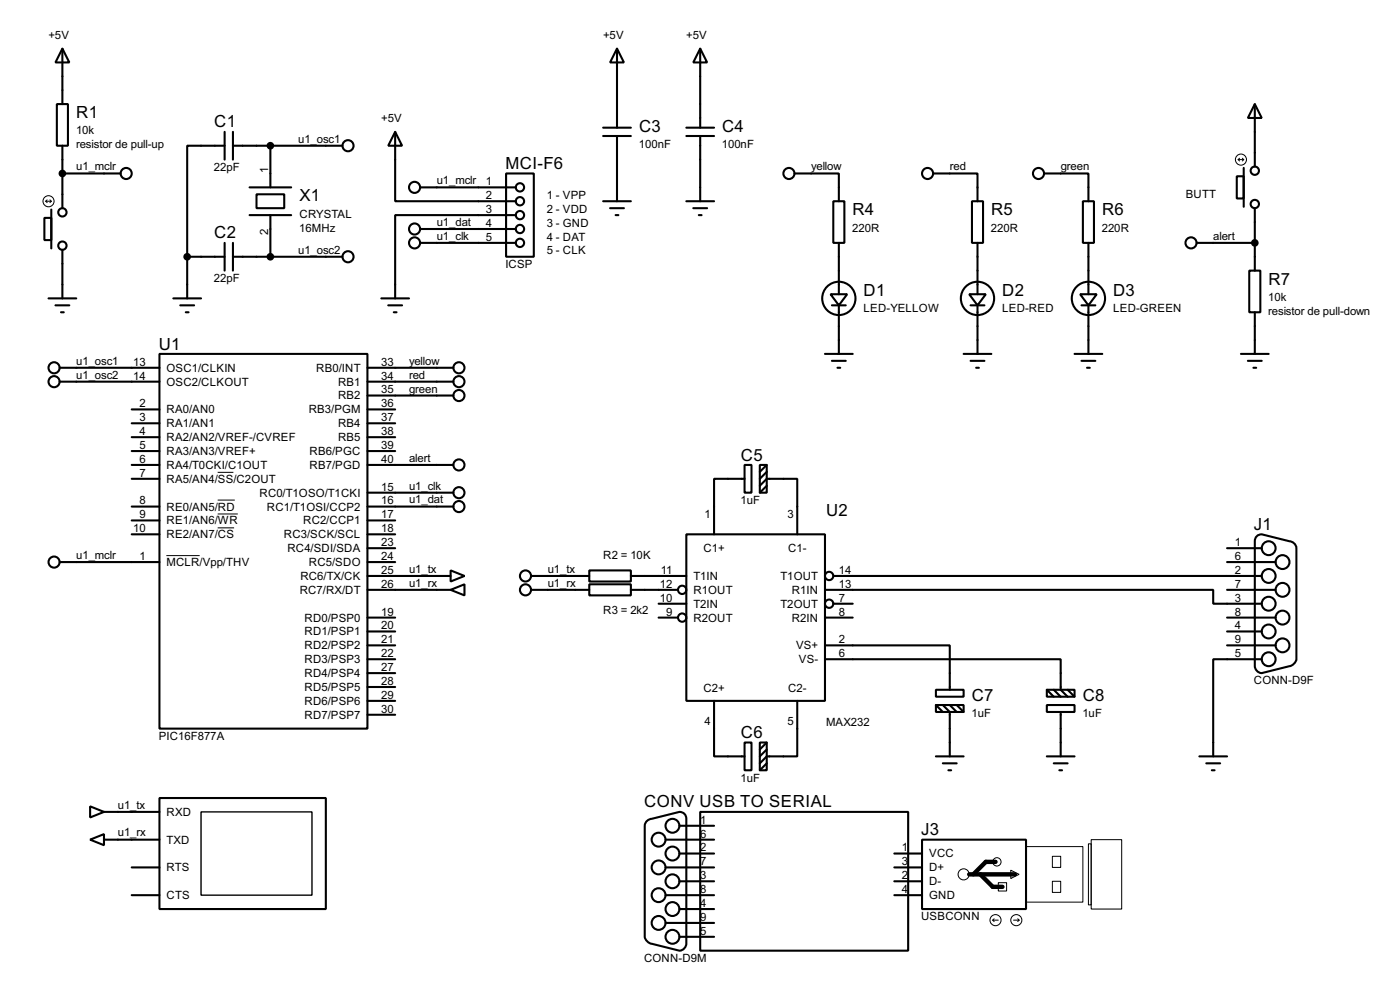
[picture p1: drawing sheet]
<svg xmlns="http://www.w3.org/2000/svg" width="256mm" height="180mm" viewBox="0 0 256 180" stroke-linecap="round" stroke-linejoin="round" font-family="sans-serif">
<g fill="none" stroke="#000" stroke-width=".38">
<path d="M10.4 19h2v7.7h-2zM11.4 8.9l1.3 2.5h-2.5zM11.4 8.9v10.1M113 8.9l1.3 2.5h-2.5zM113 8.9v14.5M128.3 8.9l1.2 2.5h-2.5zM128.3 8.9v14.5M229.9 19l1.2 2.6h-2.5zM229.9 19v11.5M8.1 39.9h1.3v4h-1.3zM9.4 38.4v7.1M11.4 26.7v11.4"/>
<path d="M11.4 31.7h10.7M41.1 26.7h-6.8v20.3M41.1 24.1v5.1M42.7 26.7h20M42.7 24.1v5.1M45.7 34.3h7.6M45.7 39.4h7.6M47 35.6h5.1v2.5h-5.1zM49.5 26.7v7.6M49.5 39.4v7.6M72.4 24.1l1.3 2.6h-2.6zM72.4 24.1v12.7h22.1"/>
<path d="M77 34.3h17.5M92.7 31.7h5.1v15.3h-5.1zM94.5 39.4h-22.1v15.2M110.5 36.8h5.1M110.5 24.9h5.1M110.5 23.4h5.1M111.8 38.1h2.5M112.8 39.4h.5M113 24.9v11.9M125.7 36.8h5.1M125.7 24.9h5.1M125.7 23.4h5.1"/>
<path d="M127 38.1h2.5M128 39.4h.5M128.3 24.9v11.9M145.5 31.7h8.2v5.1M152.7 36.8h2v7.6h-2zM170.9 31.7h8.2v5.1M178.1 36.8h2v7.6h-2zM191.3 31.7h8.1v5.1M198.4 36.8h2v7.6h-2zM226.6 32.3h1.2v4h-1.2zM227.8 30.7v7.1M229.9 38.1v11.4"/>
<path d="M8.9 54.6h5.1M10.2 55.9h2.5M11.2 57.1h.5M11.4 45.7v8.9M31.7 54.6h5.1M33 55.9h2.6M34 57.1h.5M34.3 47v7.6M34.3 47h6.8M41.1 44.4v5.1M42.7 47h20M42.7 44.4v5.1"/>
<path d="M69.8 54.6h5.1M71.1 55.9h2.6M72.1 57.1h.5M77 44.4h17.5M77 41.9h17.5M152.1 53.8h3.1l-1.5 2.1zM152.4 55.9h2.5M153.7 44.4v9.4M153.7 55.9v8.9M177.5 53.8h3.1l-1.5 2.1zM177.8 55.9h2.5M179.1 44.4v9.4"/>
<path d="M179.1 55.9v8.9M197.9 53.8h3l-1.5 2.1zM198.1 55.9h2.6M199.4 44.4v9.4M199.4 55.9v8.9M219.2 44.4h10.7M228.9 49.5h2v7.6h-2zM229.9 57.1v7.7M10.9 67.3h18.3M10.9 69.8h18.3M24.1 74.9h5.1M24.1 77.5h5.1"/>
<path d="M29.2 64.8h38.1v68.5h-38.1zM67.3 67.3h15.8M67.3 69.8h15.8M67.3 72.4h15.8M67.3 74.9h5.1M67.3 77.5h5.1M151.1 64.8h5.1M152.4 66h2.5M153.4 67.3h.5M176.5 64.8h5.1M177.8 66h2.5M178.8 67.3h.5"/>
<path d="M196.8 64.8h5.1M198.1 66h2.6M199.1 67.3h.5M227.3 64.8h5.1M228.6 66h2.5M229.6 67.3h.5M24.1 92.7h5.1M24.1 85.1h5.1M24.1 80h5.1M24.1 87.6h5.1M24.1 95.2h5.1M24.1 97.8h5.1"/>
<path d="M24.1 82.5h5.1M67.3 90.2h15.8M67.3 92.7h15.8M67.3 85.1h15.8M67.3 80h5.1M67.3 95.2h5.1M67.3 97.8h5.1M67.3 82.5h5.1M125.7 97.8h25.4v30.5h-25.4zM136.4 85.1h1.3v5.1h-1.3zM136.4 87.6h-5.6v10.2M139.2 85.1h1.3v5.1h-1.3z"/>
<path d="M139.2 88.9l1.3-1.3h5.5v10.2M140.5 85.1l-1.3 1.3M140.5 86.4l-1.3 1.2M140.5 88.9l-1.3 1.3M230.1 98.3l.6-.5h.4l5.1 1.3a1.37 1.37 0 0 1 1.3 1.2v20.3a1.61 1.61 0 0 1-1.3 1.3l-5.1 1.3a1.35 1.35 0 0 1-1.2-1.3v-22.8zM10.9 102.9h18.3M67.3 102.9h5.1M67.3 105.4h15.2M67.3 107.9h15.2M67.3 113h5.1M67.3 115.6h5.1M67.3 118.1h5.1"/>
<path d="M67.3 100.3h5.1M82.5 104.4l2.6 1-2.6 1zM82.5 107.9l2.6-1v2.1zM97.3 105.4h10.6M97.3 107.9h10.6M107.9 104.4h7.7v2h-7.7zM107.9 106.9h7.7v2.1h-7.7zM115.6 105.4h10.1M115.6 107.9h8.6M120.6 113h3.6M120.6 110.5h5.1M151.1 118.1h22.9v8.1"/>
<path d="M151.1 107.9h71.1v2.6h8.9M151.1 113h5.1M152.7 105.4h78.4M152.7 110.5h3.5M224.8 102.9h8.9M224.8 107.9h8.9M224.8 113h8.9M224.8 115.6h6.3M224.8 118.1h8.9M224.8 100.3h6.3M67.3 130.8h5.1M67.3 128.3h5.1"/>
<path d="M67.3 125.7h5.1M67.3 123.2h5.1M67.3 120.6h5.1M130.8 128.3v10.1h5.6M136.4 135.9h1.3v5.1h-1.3zM139.2 135.9h1.3v5.1h-1.3zM140.5 135.9l-1.3 1.3M140.5 137.2l-1.3 1.2M140.5 139.7l-1.3 1.3M146 128.3v10.1h-5.5l-1.3 1.3M151.1 120.6h43.2v5.6l1.3 1.3M171.4 126.2h5.1v1.3h-5.1z"/>
<path d="M171.4 129h5.1v1.3h-5.1zM171.4 138.4h5.1M171.4 129l1.3 1.3M172.7 129l1.3 1.3v8.1M172.7 139.7h2.6M174 129l1.3 1.3M175.3 129l1.2 1.3M191.8 129h5v1.3h-5zM191.8 126.2h5v1.3h-5zM191.8 138.4h5M191.8 126.2l1.2 1.3M193 126.2l1.3 1.3"/>
<path d="M193 139.7h2.6M194.3 130.3v8.1M195.6 126.2l1.2 1.3M219.7 138.4h5.1M221 139.7h2.5M231.1 120.6h-8.9v17.8M16.5 147.6l2.5 1-2.5 1zM16.5 153.7l2.5-1v2zM19 148.6h10.2M19 153.7h10.2M24.1 158.7h5.1M29.2 146h30.5v20.4h-30.5z"/>
<path d="M118.4 150.4l.7-.5 5.4-1.3a1.2 1.2 0 0 1 1.2 1.3v22.8a1.37 1.37 0 0 1-1.2 1.3l-5.1-1.3a1.61 1.61 0 0 1-1.3-1.3v-20.3zM121.9 153.7h8.9M121.9 158.7h8.9M124.5 151.1h6.3M124.5 156.2h6.3M128.3 148.6h38.1v25.4h-38.1zM163.8 156.2h5.1M163.8 158.7h5.1M168.9 153.7h19.1v12.7h-19.1zM173.7 141h.5M194.1 141h.5M222 141h.5"/>
<path d="M24.1 163.8h5.1M121.9 163.8h8.9M121.9 168.9h8.9M124.5 161.3h6.3M124.5 166.4h6.3M124.5 171.4h6.3M163.8 161.3h5.1M163.8 163.8h5.1"/>
<circle cx="11.4" cy="38.9" r=".76"/>
<circle cx="23.1" cy="31.8" r="1.02"/>
<circle cx="63.8" cy="26.7" r="1.02"/>
<circle cx="75.9" cy="34.3" r="1.02"/>
<circle cx="95.2" cy="36.8" r=".76"/>
<circle cx="95.2" cy="34.3" r=".76"/>
<circle cx="95.2" cy="39.4" r=".76"/>
<circle cx="144.5" cy="31.8" r="1.02"/>
<circle cx="169.9" cy="31.8" r="1.02"/>
<circle cx="190.2" cy="31.8" r="1.02"/>
<circle cx="229.9" cy="31.2" r=".76"/>
<circle cx="229.9" cy="37.3" r=".76"/>
<circle cx="11.4" cy="45" r=".76"/>
<circle cx="63.8" cy="47" r="1.02"/>
<circle cx="75.9" cy="44.5" r="1.02"/>
<circle cx="75.9" cy="41.9" r="1.02"/>
<circle cx="95.2" cy="44.5" r=".76"/>
<circle cx="95.2" cy="41.9" r=".76"/>
<circle cx="153.7" cy="54.6" r="3"/>
<circle cx="179.1" cy="54.6" r="3"/>
<circle cx="199.4" cy="54.6" r="3"/>
<circle cx="218.2" cy="44.5" r="1.02"/>
<circle cx="9.9" cy="67.3" r="1.02"/>
<circle cx="9.9" cy="69.9" r="1.02"/>
<circle cx="84.1" cy="72.4" r="1.02"/>
<circle cx="84.1" cy="67.3" r="1.02"/>
<circle cx="84.1" cy="69.9" r="1.02"/>
<circle cx="84.1" cy="85.1" r="1.02"/>
<circle cx="84.1" cy="92.7" r="1.02"/>
<circle cx="84.1" cy="90.2" r="1.02"/>
<circle cx="9.9" cy="102.9" r="1.02"/>
<circle cx="96.3" cy="105.4" r="1.02"/>
<circle cx="96.3" cy="108" r="1.02"/>
<circle cx="125" cy="108" r=".76"/>
<circle cx="125" cy="113" r=".76"/>
<circle cx="151.9" cy="110.5" r=".76"/>
<circle cx="151.9" cy="105.4" r=".76"/>
<circle cx="232.4" cy="115.6" r="1.27"/>
<circle cx="232.4" cy="100.3" r="1.27"/>
<circle cx="232.4" cy="105.4" r="1.27"/>
<circle cx="232.4" cy="110.5" r="1.27"/>
<circle cx="234.9" cy="108" r="1.27"/>
<circle cx="234.9" cy="118.1" r="1.27"/>
<circle cx="234.9" cy="102.9" r="1.27"/>
<circle cx="234.9" cy="113" r="1.27"/>
<circle cx="232.4" cy="120.7" r="1.27"/>
<circle cx="120.6" cy="158.8" r="1.27"/>
<circle cx="120.6" cy="153.7" r="1.27"/>
<circle cx="123.2" cy="151.1" r="1.27"/>
<circle cx="123.2" cy="156.2" r="1.27"/>
<circle cx="120.6" cy="168.9" r="1.27"/>
<circle cx="120.6" cy="163.8" r="1.27"/>
<circle cx="123.2" cy="166.4" r="1.27"/>
<circle cx="123.2" cy="161.3" r="1.27"/>
<circle cx="123.2" cy="171.5" r="1.27"/>
</g>
<g fill="none" stroke="#000" stroke-width=".18">
<path d="M8.4 36.8h1M8.4 36.8l.2 .3M8.6 36.6l-.2 .2M9.1 36.6l.3 .2M9.4 36.8l-.3 .3M226.8 29.2h1M226.8 29.2l.3 .3M227.1 29l-.3 .2M227.6 29l.2 .2M227.8 29.2l-.2 .3M39.9 86.4h2.9M39.9 91.5h3.1"/>
<path d="M39.9 94.1h3.7M39.9 96.6h3M30.5 101.7h6.1M185.2 159.3l1.5 .7-1.5 .8zM188 154.9h10.4v10.2h-10.4zM192.8 156.7h1.5v2h-1.5zM199.4 154.4h.5v11.2h-.5zM199.9 153.7h5.6v12.7h-5.6zM181.9 168.4l.2 .3M181.9 168.4h1M182.1 168.1l-.2 .3M182.9 161.5h1.5v1.6h-1.5z"/>
<path d="M185.7 168.4h1M186.4 168.1l.3 .3M186.7 168.4l-.3 .3M192.8 161.3h1.5v2h-1.5z"/>
<circle cx="8.9" cy="36.8" r="1.02"/>
<circle cx="227.3" cy="29.2" r="1.02"/>
<circle cx="182.6" cy="157.7" r=".76"/>
<circle cx="176.5" cy="160" r="1.02"/>
<circle cx="182.4" cy="168.4" r="1.02"/>
<circle cx="186.2" cy="168.4" r="1.02"/>
</g>
<g fill="#000" stroke="#000" stroke-width=".38">
<circle cx="11.4" cy="31.7" r=".51"/>
<circle cx="49.5" cy="26.7" r=".51"/>
<circle cx="34.3" cy="47" r=".51"/>
<circle cx="49.5" cy="47" r=".51"/>
<circle cx="229.9" cy="44.4" r=".51"/>
</g>
<path d="M182.4 157.7h-1.8l-2.3 2.3M177.5 160h8.4M179.6 160l2.3 2.3h1.7" fill="none" stroke="#000" stroke-width=".8"/>
<path d="M36.8 148.6h20.3v15.2h-20.3z" fill="none" stroke="#000" stroke-width=".25"/>
<g font-size="3.4">
<text x="14" y="21.6">R1</text>
<text x="39.3" y="23.3">C1</text>
<text x="117.1" y="24.2">C3</text>
<text x="132.3" y="24.2">C4</text>
<text x="92.6" y="30.9">MCI-F6</text>
<text x="54.9" y="36.9">X1</text>
<text x="156.2" y="39.4">R4</text>
<text x="181.6" y="39.4">R5</text>
<text x="201.9" y="39.4">R6</text>
<text x="39.3" y="43.6">C2</text>
<text x="232.4" y="52.1">R7</text>
<text x="158.2" y="54.1">D1</text>
<text x="183.6" y="54.1">D2</text>
<text x="203.9" y="54.1">D3</text>
<text x="29.1" y="64">U1</text>
<text x="135.7" y="84.3">C5</text>
<text x="151.4" y="94.4">U2</text>
<text x="229.7" y="96.9">J1</text>
<text x="178" y="128.3">C7</text>
<text x="198.3" y="128.3">C8</text>
<text x="135.7" y="135">C6</text>
<text x="118" y="147.7">CONV USB TO SERIAL</text>
<text x="168.8" y="152.8">J3</text>
</g>
<g font-size="2.3">
<text x="8.9" y="7.1">+5V</text>
<text x="110.5" y="7.1">+5V</text>
<text x="125.7" y="7.1">+5V</text>
<text x="69.8" y="22.3">+5V</text>
<text x="13.9" y="24.6">10k</text>
<text x="13.9" y="27.1">resistor de pull-up</text>
<text x="54.6" y="26.1">u1_osc1</text>
<text x="117.1" y="27.1">100nF</text>
<text x="132.2" y="27.1">100nF</text>
<text x="14" y="31.2">u1_mclr</text>
<text x="39.2" y="31.3">22pF</text>
<text x="49.1" y="31.8" transform="rotate(-90 49.1 31.8)">1</text>
<text x="80" y="33.7">u1_mclr</text>
<text x="89" y="33.9">1</text>
<text x="148.6" y="31.2">yellow</text>
<text x="174" y="31.2">red</text>
<text x="194.3" y="31.2">green</text>
<text x="54.9" y="39.8">CRYSTAL</text>
<text x="80" y="41.4">u1_dat</text>
<text x="89" y="36.4">2</text>
<text x="89" y="39">3</text>
<text x="89" y="41.5">4</text>
<text x="100.2" y="36.4">1 - VPP</text>
<text x="100.2" y="38.9">2 - VDD</text>
<text x="100.2" y="41.5">3 - GND</text>
<text x="217.2" y="36.2">BUTT</text>
<text x="49.1" y="43.1" transform="rotate(-90 49.1 43.1)">2</text>
<text x="54.6" y="46.4">u1_osc2</text>
<text x="54.8" y="42.4">16MHz</text>
<text x="80" y="43.9">u1_clk</text>
<text x="89" y="44.1">5</text>
<text x="100.2" y="44">4 - DAT</text>
<text x="100.2" y="46.6">5 - CLK</text>
<text x="156.1" y="42.4">220R</text>
<text x="181.5" y="42.4">220R</text>
<text x="201.8" y="42.4">220R</text>
<text x="222.2" y="43.9">alert</text>
<text x="39.2" y="51.6">22pF</text>
<text x="92.6" y="49.1">ICSP</text>
<text x="158.2" y="57.1">LED-YELLOW</text>
<text x="183.6" y="57.1">LED-RED</text>
<text x="203.9" y="57.1">LED-GREEN</text>
<text x="232.3" y="55.1">10k</text>
<text x="232.3" y="57.6">resistor de pull-down</text>
<text x="14" y="66.8">u1_osc1</text>
<text x="14" y="69.3">u1_osc2</text>
<text x="24.4" y="66.9">13</text>
<text x="24.4" y="69.5">14</text>
<text x="30.5" y="68">OSC1/CLKIN</text>
<text x="30.5" y="70.6">OSC2/CLKOUT</text>
<text x="57.9" y="68">RB0/INT</text>
<text x="61.9" y="70.6">RB1</text>
<text x="69.8" y="69.5">34</text>
<text x="69.8" y="66.9">33</text>
<text x="74.9" y="66.8">yellow</text>
<text x="74.9" y="69.3">red</text>
<text x="74.9" y="71.8">green</text>
<text x="25.5" y="74.5">2</text>
<text x="25.5" y="77.1">3</text>
<text x="30.5" y="75.6">RA0/AN0</text>
<text x="56.6" y="75.6">RB3/PGM</text>
<text x="61.9" y="73.1">RB2</text>
<text x="69.8" y="77.1">37</text>
<text x="69.8" y="74.5">36</text>
<text x="69.8" y="72">35</text>
<text x="25.5" y="79.6">4</text>
<text x="25.5" y="82.2">5</text>
<text x="30.5" y="78.2">RA1/AN1</text>
<text x="30.5" y="80.7">RA2/AN2/VREF-/CVREF</text>
<text x="30.5" y="83.3">RA3/AN3/VREF+</text>
<text x="56.7" y="83.3">RB6/PGC</text>
<text x="61.9" y="80.7">RB5</text>
<text x="61.9" y="78.2">RB4</text>
<text x="69.8" y="82.2">39</text>
<text x="69.8" y="79.6">38</text>
<text x="25.5" y="84.7">6</text>
<text x="25.5" y="87.2">7</text>
<text x="30.5" y="85.8">RA4/T0CKI/C1OUT</text>
<text x="30.5" y="88.3">RA5/AN4/SS/C2OUT</text>
<text x="56.7" y="85.8">RB7/PGD</text>
<text x="69.8" y="84.7">40</text>
<text x="69.8" y="89.8">15</text>
<text x="74.9" y="89.6">u1_clk</text>
<text x="74.9" y="84.5">alert</text>
<text x="25.5" y="92.3">8</text>
<text x="25.5" y="94.9">9</text>
<text x="30.5" y="93.4">RE0/AN5/RD</text>
<text x="30.5" y="96">RE1/AN6/WR</text>
<text x="47.5" y="90.9">RC0/T1OSO/T1CKI</text>
<text x="48.9" y="93.4">RC1/T1OSI/CCP2</text>
<text x="55.5" y="96">RC2/CCP1</text>
<text x="69.8" y="92.3">16</text>
<text x="69.8" y="94.9">17</text>
<text x="74.9" y="92.1">u1_dat</text>
<text x="129" y="94.9">1</text>
<text x="135.7" y="92.2">1uF</text>
<text x="144.3" y="94.9">3</text>
<text x="24.4" y="97.4">10</text>
<text x="30.5" y="98.5">RE2/AN7/CS</text>
<text x="52" y="98.5">RC3/SCK/SCL</text>
<text x="52.7" y="101">RC4/SDI/SDA</text>
<text x="69.8" y="97.4">18</text>
<text x="69.8" y="99.9">23</text>
<text x="128.9" y="101">C1+</text>
<text x="144.4" y="101">C1-</text>
<text x="226.2" y="99.9">1</text>
<text x="14" y="102.3">u1_mclr</text>
<text x="25.5" y="102.5">1</text>
<text x="30.5" y="103.6">MCLR/Vpp/THV</text>
<text x="55" y="106.1">RC6/TX/CK</text>
<text x="56.6" y="103.6">RC5/SDO</text>
<text x="69.8" y="107.6">26</text>
<text x="69.8" y="105">25</text>
<text x="69.8" y="102.5">24</text>
<text x="74.9" y="104.8">u1_tx</text>
<text x="74.9" y="107.4">u1_rx</text>
<text x="100.3" y="104.8">u1_tx</text>
<text x="100.3" y="107.4">u1_rx</text>
<text x="110.5" y="102.2">R2 = 10K</text>
<text x="120.9" y="107.6">12</text>
<text x="121.1" y="105">11</text>
<text x="127" y="106.1">T1IN</text>
<text x="143" y="106.1">T1OUT</text>
<text x="153.7" y="105">14</text>
<text x="153.7" y="107.6">13</text>
<text x="226.2" y="102.5">6</text>
<text x="226.2" y="105">2</text>
<text x="226.2" y="107.6">7</text>
<text x="54.9" y="108.7">RC7/RX/DT</text>
<text x="55.8" y="113.7">RD0/PSP0</text>
<text x="69.8" y="112.6">19</text>
<text x="110.5" y="112.4">R3 = 2k2</text>
<text x="120.9" y="110.1">10</text>
<text x="122" y="112.6">9</text>
<text x="127" y="108.7">R1OUT</text>
<text x="127" y="111.2">T2IN</text>
<text x="127" y="113.7">R2OUT</text>
<text x="143" y="111.2">T2OUT</text>
<text x="145" y="108.7">R1IN</text>
<text x="145" y="113.7">R2IN</text>
<text x="153.7" y="110.1">7</text>
<text x="153.7" y="112.6">8</text>
<text x="226.2" y="110.1">3</text>
<text x="226.2" y="112.6">8</text>
<text x="55.8" y="116.3">RD1/PSP1</text>
<text x="55.8" y="118.8">RD2/PSP2</text>
<text x="69.8" y="115.2">20</text>
<text x="69.8" y="117.7">21</text>
<text x="145.8" y="118.8">VS+</text>
<text x="153.7" y="117.7">2</text>
<text x="226.2" y="115.2">4</text>
<text x="226.2" y="117.7">9</text>
<text x="55.8" y="123.9">RD4/PSP4</text>
<text x="55.8" y="121.4">RD3/PSP3</text>
<text x="69.8" y="125.3">28</text>
<text x="69.8" y="122.8">27</text>
<text x="69.8" y="120.3">22</text>
<text x="146.3" y="121.4">VS-</text>
<text x="153.7" y="120.3">6</text>
<text x="226.2" y="120.3">5</text>
<text x="229.7" y="125.3">CONN-D9F</text>
<text x="55.8" y="131.5">RD7/PSP7</text>
<text x="55.8" y="129">RD6/PSP6</text>
<text x="55.8" y="126.4">RD5/PSP5</text>
<text x="69.8" y="130.4">30</text>
<text x="69.8" y="127.9">29</text>
<text x="128.9" y="126.6">C2+</text>
<text x="144.4" y="126.6">C2-</text>
<text x="178" y="131.2">1uF</text>
<text x="198.3" y="131.2">1uF</text>
<text x="29.1" y="135.4">PIC16F877A</text>
<text x="129" y="132.7">4</text>
<text x="144.3" y="132.7">5</text>
<text x="151.3" y="132.9">MAX232</text>
<text x="135.7" y="143">1uF</text>
<text x="21.6" y="148">u1_tx</text>
<text x="30.5" y="149.3">RXD</text>
<text x="21.6" y="153.1">u1_rx</text>
<text x="30.5" y="154.4">TXD</text>
<text x="128.3" y="150.7">1</text>
<text x="128.3" y="153.3">6</text>
<text x="128.3" y="155.8">2</text>
<text x="165.2" y="155.8">1</text>
<text x="30.5" y="159.5">RTS</text>
<text x="128.3" y="158.4">7</text>
<text x="128.3" y="160.9">3</text>
<text x="165.2" y="158.4">3</text>
<text x="165.2" y="160.9">2</text>
<text x="170.2" y="156.9">VCC</text>
<text x="170.2" y="159.5">D+</text>
<text x="30.5" y="164.5">CTS</text>
<text x="128.3" y="163.4">8</text>
<text x="128.3" y="166">4</text>
<text x="165.2" y="163.4">4</text>
<text x="170.2" y="162">D-</text>
<text x="170.2" y="164.5">GND</text>
<text x="128.3" y="168.5">9</text>
<text x="128.3" y="171.1">5</text>
<text x="168.7" y="168.4">USBCONN</text>
<text x="118" y="176.1">CONN-D9M</text>
</g>
</svg>
